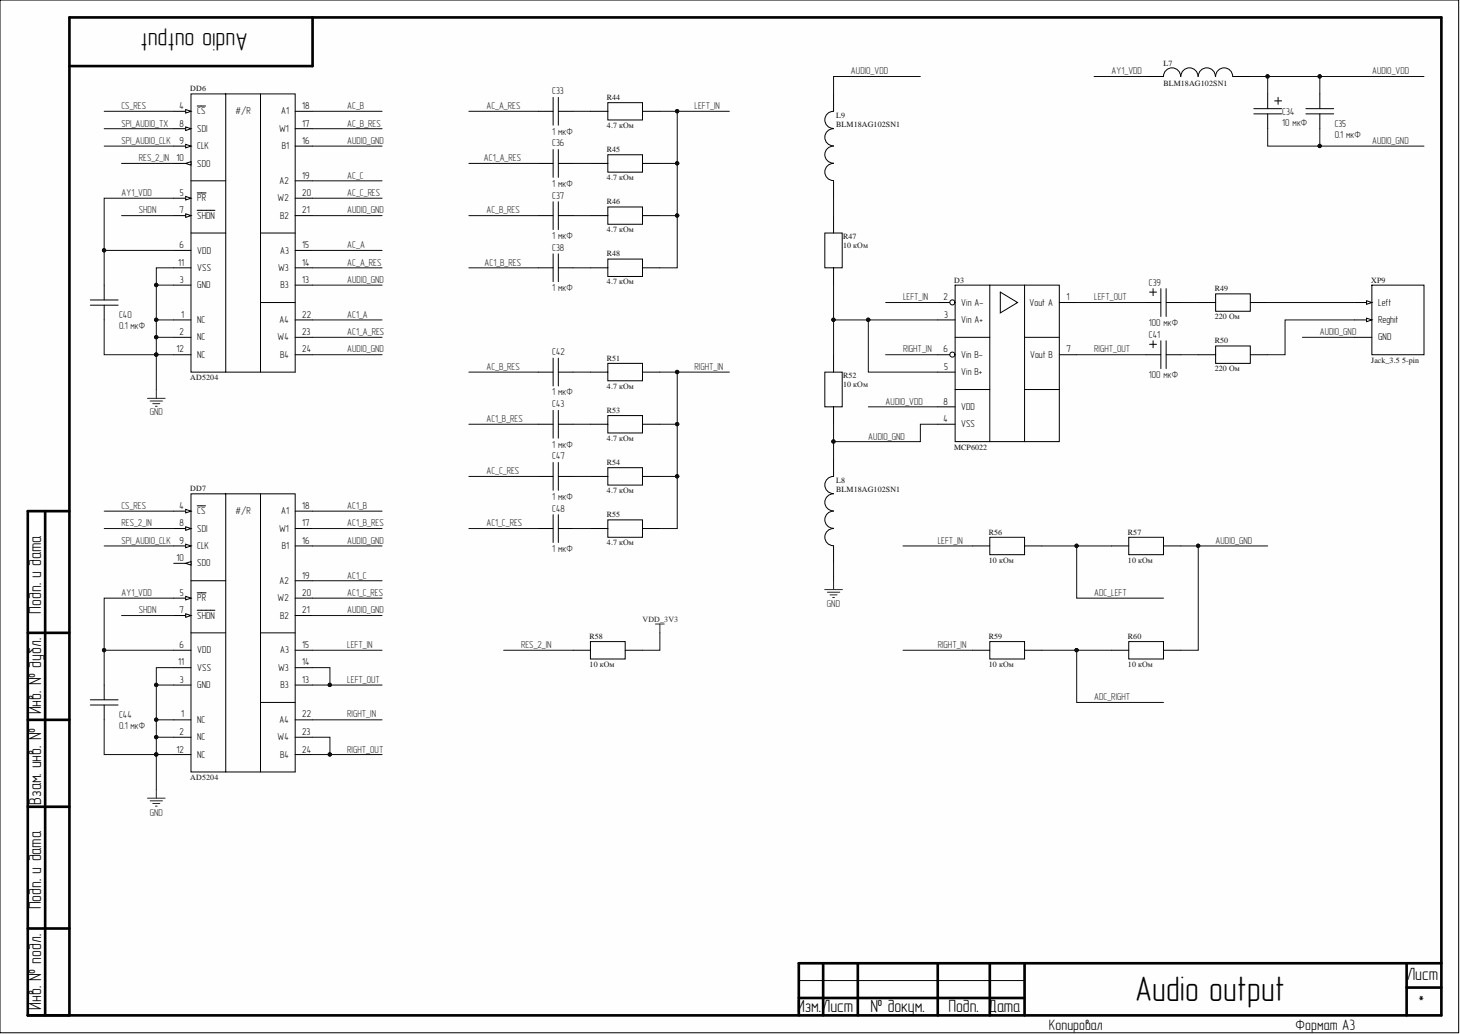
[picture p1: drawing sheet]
<svg xmlns="http://www.w3.org/2000/svg" width="420mm" height="297mm" viewBox="0 0 420 297" stroke-linecap="round" stroke-linejoin="round" font-family="sans-serif">
<path d="M0 0h419.3v296.6h-419.3z" fill="#fefefe"/>
<g fill="none" stroke="#000" stroke-width=".76">
<path d="M89.9 5v14h-69.9M13 146.8v144.9M20 146.8h-12v144.9h406.5v-286.7h-394.5v286.7M8 181.8h12M8 206.8h12M8 231.8h12M8 266.7h12M236.7 276.7v15M246.7 276.7v15M269.6 276.7v15M284.6 276.7v15M294.6 276.7v15"/>
<path d="M404.5 276.7v15M414.5 276.7h-184.8v15M229.7 286.7h64.9M404.5 283.7h10"/>
</g>
<path d="M0 0h419.4v296.7h-419.4zM26 87.7h8M26 86.2h8M30 81.9v4.3M30 87.7v4.2M269.6 86.9h5M304.6 86.9h5M30 196.8v4.2M26 202.5h8M26 201h8M30 202.5v4.3M229.7 281.7h64.9" fill="none" stroke="#000" stroke-width=".29"/>
<path d="M42.4 114.4h5.1M43.2 115.2h3.5M43.9 116h2.1M44.7 116.7h.5M44.9 111.9v2.5M42.4 229.3h5.1M43.2 230.1h3.5M43.9 230.8h2.1M44.7 231.6h.5M44.9 226.8v2.5" fill="none" stroke="#262626" stroke-width=".29"/>
<circle cx="273.8" cy="86.9" r=".72" fill="#fefefe" stroke="#000" stroke-width=".29"/>
<path d="M269.6 91.9h5M269.6 101.9h5" fill="none" stroke="#000" stroke-width=".29"/>
<circle cx="273.8" cy="101.9" r=".72" fill="#fefefe" stroke="#000" stroke-width=".29"/>
<g fill="none" stroke="#000" stroke-width=".29">
<path d="M339.5 22a2.46 2.46 0 0 0-2.5-2.5 2.46 2.46 0 0 0-2.5 2.5h-4.9M344.5 22a2.46 2.46 0 0 0-2.5-2.5 2.46 2.46 0 0 0-2.5 2.5M349.5 22a2.46 2.46 0 0 0-2.5-2.5 2.46 2.46 0 0 0-2.5 2.5M354.4 22a2.45 2.45 0 0 0-2.4-2.5 2.45 2.45 0 0 0-2.5 2.5M354.5 22h5M360.5 32.7h8M360.5 31.2h8M364.5 27v4.2M364.5 32.7v4.3M366.5 29h2M367.5 28v2M375.5 32.7h8"/>
<path d="M375.5 31.2h8M379.5 27v4.2M379.5 32.7v4.3M274.6 81.9h10v45h-10zM274.6 96.9h10M284.6 81.9h10v45h-10M287.6 83.9l5 3-5 3zM294.6 81.9h10v45h-10M294.6 96.9h10M389.5 86.9h5M269.6 106.9h5M269.6 116.9h5"/>
<path d="M274.6 111.9h10M294.6 111.9h10M304.6 101.9h5M239.7 131.9v5a2.46 2.46 0 0 0-2.5 2.4 2.46 2.46 0 0 0 2.5 2.5M269.6 121.9h5M239.7 151.8a2.46 2.46 0 0 0-2.5 2.5 2.46 2.46 0 0 0 2.5 2.5M239.7 146.8a2.46 2.46 0 0 0-2.5 2.5 2.46 2.46 0 0 0 2.5 2.5M239.7 141.9a2.45 2.45 0 0 0-2.5 2.4 2.45 2.45 0 0 0 2.5 2.5M239.7 156.8v5"/>
</g>
<path d="M237.1 169.4h5.1M237.9 170.1h3.6M238.7 170.9h2M239.4 171.7h.5M239.7 166.8v2.6" fill="none" stroke="#262626" stroke-width=".29"/>
<path d="M392.9 86.4l1.6 .5-1.6 .5z" fill="#fefefe"/>
<path d="M389.5 91.9h5M392.9 86.4l1.6 .5-1.6 .5z" fill="none" stroke="#000" stroke-width=".29"/>
<path d="M392.9 91.4l1.6 .5-1.6 .5z" fill="#fefefe"/>
<path d="M389.5 96.9h5M392.9 91.4l1.6 .5-1.6 .5zM394.5 81.9h15v20h-15zM49.9 146.8h5M54.9 141.9h10v79.9h-10zM64.9 141.9h10v79.9M74.9 141.9h10v34.9M84.9 156.8h5M84.9 151.8h5M84.9 146.8h5M64.9 221.8h20" fill="none" stroke="#000" stroke-width=".29"/>
<path d="M53.4 146.3l1.5 .5-1.5 .5z" fill="#fefefe"/>
<path d="M49.9 151.8h5M53.4 146.3l1.5 .5-1.5 .5zM56.7 145.3h2.4" fill="none" stroke="#000" stroke-width=".29"/>
<path d="M53.4 151.3l1.5 .5-1.5 .5z" fill="#fefefe"/>
<path d="M49.9 156.8h5M53.4 151.3l1.5 .5-1.5 .5z" fill="none" stroke="#000" stroke-width=".29"/>
<path d="M53.4 156.3l1.5 .5-1.5 .5z" fill="#fefefe"/>
<path d="M53.4 156.3l1.5 .5-1.5 .5zM49.9 171.8h5" fill="none" stroke="#000" stroke-width=".29"/>
<path d="M53.4 171.3l1.5 .5-1.5 .5z" fill="#fefefe"/>
<path d="M49.9 176.8h5M53.4 171.3l1.5 .5-1.5 .5zM56.7 170.3h2.6" fill="none" stroke="#000" stroke-width=".29"/>
<path d="M53.4 176.3l1.5 .5-1.5 .5z" fill="#fefefe"/>
<path d="M49.9 161.8h5M53.4 176.3l1.5 .5-1.5 .5zM56.7 175.3h5.1" fill="none" stroke="#000" stroke-width=".29"/>
<path d="M53.4 161.8l1.5-.5v1z" fill="#fefefe"/>
<g fill="none" stroke="#000" stroke-width=".29">
<path d="M49.9 32h5M54.9 27h10v79.9h-10zM64.9 27h10v79.9M74.9 27h10v34.9M84.9 37h5M84.9 32h5M84.9 42h5M64.9 106.9h20M53.4 161.8l1.5-.5v1zM54.9 166.8h10M84.9 171.8h5M84.9 166.8h5"/>
<path d="M89.9 176.8h-5v45M49.9 191.8h5M49.9 196.8h5M49.9 186.8h5M54.9 181.8h10M74.9 181.8h10M84.9 191.8h5M84.9 196.8h5M84.9 186.8h5M49.9 206.8h5M49.9 211.8h5M49.9 216.8h5"/>
<path d="M74.9 201.8h10M84.9 206.8h5M84.9 211.8h5M84.9 216.8h5"/>
</g>
<path d="M53.4 31.5l1.5 .5-1.5 .5z" fill="#fefefe"/>
<path d="M49.9 37h5M53.4 31.5l1.5 .5-1.5 .5zM56.7 30.5h2.4" fill="none" stroke="#000" stroke-width=".29"/>
<path d="M53.4 36.5l1.5 .5-1.5 .5z" fill="#fefefe"/>
<path d="M53.4 36.5l1.5 .5-1.5 .5zM49.9 42h5" fill="none" stroke="#000" stroke-width=".29"/>
<path d="M53.4 41.5l1.5 .5-1.5 .5z" fill="#fefefe"/>
<path d="M49.9 56.9h5M53.4 41.5l1.5 .5-1.5 .5z" fill="none" stroke="#000" stroke-width=".29"/>
<path d="M53.4 56.4l1.5 .5-1.5 .6z" fill="#fefefe"/>
<path d="M53.4 56.4l1.5 .5-1.5 .6zM56.7 55.4h2.6M49.9 61.9h5" fill="none" stroke="#000" stroke-width=".29"/>
<path d="M53.4 61.4l1.5 .5-1.5 .5z" fill="#fefefe"/>
<path d="M49.9 46.9h5M53.4 61.4l1.5 .5-1.5 .5zM56.7 60.4h5.1" fill="none" stroke="#000" stroke-width=".29"/>
<path d="M53.4 46.9l1.5-.5v1.1z" fill="#fefefe"/>
<g fill="none" stroke="#000" stroke-width=".29">
<path d="M154.8 32h4.2M159 28v8M160.5 32h4.3M160.5 28v8M169.8 32h5M174.8 29.5h9.9v5h-9.9zM184.7 32h5M239.7 37a2.46 2.46 0 0 0-2.5 2.4 2.46 2.46 0 0 0 2.5 2.5M239.7 27v5a2.46 2.46 0 0 0-2.5 2.4 2.46 2.46 0 0 0 2.5 2.5M53.4 46.9l1.5-.5v1.1zM54.9 51.9h10M84.9 56.9h5"/>
<path d="M84.9 51.9h5M154.8 46.9h4.2M159 43v8M159 58v8M160.5 46.9h4.3M160.5 43v8M160.5 58v8M169.8 46.9h5M174.8 44.5h9.9v5h-9.9zM174.8 59.5h9.9v4.9h-9.9zM184.7 46.9h5M239.7 46.9a2.46 2.46 0 0 0-2.5 2.5 2.46 2.46 0 0 0 2.5 2.5"/>
<path d="M239.7 42a2.45 2.45 0 0 0-2.5 2.4 2.45 2.45 0 0 0 2.5 2.5M239.7 51.9v5M49.9 76.9h5M49.9 71.9h5M54.9 66.9h10M74.9 66.9h10M84.9 76.9h5M84.9 71.9h5M89.9 61.9h-5v45M154.8 76.9h4.2M154.8 61.9h4.2M159 72.9v8"/>
<path d="M160.5 76.9h4.3M160.5 61.9h4.3M160.5 72.9v8M169.8 76.9h5M169.8 61.9h5M174.8 74.4h9.9v5h-9.9zM184.7 76.9h5M184.7 61.9h5M237.2 66.9h5v10h-5zM239.7 61.9v5M239.7 76.9v5M49.9 81.9h5"/>
<path d="M49.9 91.9h5M49.9 96.9h5M74.9 86.9h10M84.9 81.9h5M84.9 91.9h5M84.9 96.9h5M329.6 86.9h4.2M330.5 83.9h2M330.5 98.9h2M331.6 82.9v2M331.6 97.9v2M333.8 82.9v8"/>
<path d="M333.8 97.9v8M335.3 86.9h4.2M335.3 82.9v8M335.3 97.9v8M344.5 86.9h5M349.5 84.4h10v5h-10zM349.5 99.4h10v5h-10zM359.5 86.9h5M49.9 101.9h5M84.9 101.9h5M154.8 106.9h4.2M159 102.9v8"/>
<path d="M159 117.9v8M160.5 106.9h4.3M160.5 102.9v8M160.5 117.9v8M169.8 106.9h5M174.8 104.4h9.9v5h-9.9zM174.8 119.4h9.9v5h-9.9zM184.7 106.9h5M237.2 106.9h5v10h-5zM239.7 101.9v5M239.7 116.9v5M329.6 101.9h4.2"/>
<path d="M335.3 101.9h4.2M344.5 101.9h5M359.5 101.9h5M154.8 121.9h4.2M154.8 136.9h4.2M159 132.9v7.9M160.5 121.9h4.3M160.5 136.9h4.3M160.5 132.9v7.9M169.8 121.9h5M169.8 136.9h5M174.8 134.4h9.9v5h-9.9z"/>
<path d="M184.7 121.9h5M184.7 136.9h5M154.8 151.8h4.2M159 147.9v7.9M160.5 151.8h4.3M160.5 147.9v7.9M169.8 151.8h5M174.8 149.3h9.9v5h-9.9zM184.7 151.8h5M279.6 156.8h5M284.6 154.3h10v5h-10zM294.6 156.8h5"/>
<path d="M319.6 156.8h5M324.6 154.3h9.9v5h-9.9zM334.5 156.8h5M164.8 186.8h5M169.8 184.3h10v5h-10zM179.8 186.8h4.9M279.6 186.8h5M284.6 184.3h10v5h-10zM294.6 186.8h5M319.6 186.8h5M324.6 184.3h9.9v5h-9.9zM334.5 186.8h5"/>
</g>
<path d="M188.5 179.3h2.5M189.7 179.3v2.5" fill="none" stroke="#262626" stroke-width=".29"/>
<g fill="none" stroke="#0e0e0e" stroke-width=".29">
<path d="M30 32h19.9M30 37h19.9M89.9 32h20M89.9 37h20M134.8 32h20M164.8 32h5M189.7 32h5v44.9h-5M194.7 32h15M264.6 22h-24.9v5M314.6 22h15M359.5 22h5v5M364.5 22h15v5"/>
<path d="M364.5 37v5h15v-5M379.5 22h30M30 42h19.9M35 46.9h14.9M49.9 56.9h-19.9v15M89.9 42h20M89.9 51.9h20M89.9 56.9h20M134.8 46.9h20M164.8 46.9h5M189.7 46.9h5M239.7 56.9v5"/>
<path d="M379.5 42h30M35 61.9h14.9M49.9 76.9h-5v5M49.9 71.9h-19.9v10M89.9 61.9h20M89.9 71.9h20M89.9 76.9h20M134.8 61.9h20M134.8 76.9h20M164.8 61.9h5M164.8 76.9h5M189.7 61.9h5"/>
<path d="M30 91.9v10h14.9v-5h5M49.9 91.9h-5v5M49.9 81.9h-5v10M89.9 91.9h20M89.9 96.9h20M89.9 81.9h20M239.7 81.9v10h10M239.7 91.9v10M254.6 86.9h15M269.6 91.9h-19.9v15h19.9M309.6 86.9h20M339.5 86.9h5"/>
<path d="M364.5 86.9h25M374.5 96.9h15M389.5 91.9h-20v10h-5M49.9 101.9h-5v10M89.9 101.9h20M134.8 106.9h20M164.8 106.9h5M189.7 106.9h5v44.9h-5M194.7 106.9h15M249.7 116.9h19.9M254.6 101.9h15M309.6 101.9h20"/>
<path d="M339.5 101.9h5M134.8 136.9h20M134.8 121.9h20M164.8 136.9h5M164.8 121.9h5M189.7 136.9h5M189.7 121.9h5M239.7 121.9v5h24.9v-5h5M239.7 126.9v5M30 156.8h19.9M30 151.8h19.9M30 146.8h19.9"/>
<path d="M89.9 156.8h20M89.9 151.8h20M89.9 146.8h20M134.8 151.8h20M164.8 151.8h5M259.6 156.8h20M299.6 156.8h20M309.6 156.8v15h24.9M339.5 156.8h25M344.5 156.8v30h-5M35 176.8h14.9M49.9 171.8h-19.9v15"/>
<path d="M89.9 176.8h20M89.9 166.8h20M89.9 171.8h20M239.7 161.8v5M49.9 196.8h-5v10M49.9 191.8h-5v5M49.9 186.8h-19.9v10M89.9 191.8h5v5h-5M89.9 186.8h20M94.9 196.8h15M144.8 186.8h20M189.7 181.8v5h-5"/>
<path d="M259.6 186.8h20M299.6 186.8h20M309.6 186.8v15h24.9M30 206.8v10h14.9v-5h5M49.9 216.8h-5v10M49.9 206.8h-5v5M89.9 211.8h5v5h-5M89.9 206.8h20M94.9 216.8h15"/>
</g>
<g fill="#0e0e0e" stroke="#0e0e0e" stroke-width=".29">
<circle cx="194.7" cy="46.9" r=".47"/>
<circle cx="194.7" cy="61.9" r=".47"/>
<circle cx="194.7" cy="31.9" r=".47"/>
<circle cx="194.7" cy="136.8" r=".47"/>
<circle cx="194.7" cy="106.9" r=".47"/>
<circle cx="194.7" cy="121.8" r=".47"/>
<circle cx="44.9" cy="101.9" r=".47"/>
<circle cx="44.9" cy="96.9" r=".47"/>
<circle cx="44.9" cy="91.9" r=".47"/>
<circle cx="44.9" cy="81.9" r=".47"/>
<circle cx="29.9" cy="71.9" r=".47"/>
<circle cx="44.9" cy="216.7" r=".47"/>
<circle cx="44.9" cy="211.8" r=".47"/>
<circle cx="44.9" cy="206.8" r=".47"/>
<circle cx="44.9" cy="196.8" r=".47"/>
<circle cx="29.9" cy="186.8" r=".47"/>
<circle cx="94.8" cy="196.8" r=".47"/>
<circle cx="94.8" cy="216.7" r=".47"/>
<circle cx="249.6" cy="91.9" r=".47"/>
<circle cx="239.6" cy="91.9" r=".47"/>
<circle cx="239.6" cy="126.8" r=".47"/>
<circle cx="364.5" cy="21.9" r=".47"/>
<circle cx="379.5" cy="21.9" r=".47"/>
<circle cx="379.5" cy="41.9" r=".47"/>
<circle cx="344.5" cy="156.8" r=".47"/>
<circle cx="309.6" cy="156.8" r=".47"/>
<circle cx="309.6" cy="186.8" r=".47"/>
</g>
<text font-size="10.1" x="326.4" y="287.5">Audio output</text>
<text font-size="7.3" x="71.3" y="9.6" transform="rotate(-180 71.3 9.6)">Audio output</text>
<g font-size="5.1">
<text x="11.8" y="176.3" transform="rotate(-90 11.8 176.3)">Подп. и дата</text>
<text x="11.8" y="205.2" transform="rotate(-90 11.8 205.2)">Инв. № дубл.</text>
<text x="11.8" y="231.1" transform="rotate(-90 11.8 231.1)">Взам. инв. №</text>
<text x="11.8" y="261.3" transform="rotate(-90 11.8 261.3)">Подп. и дата</text>
<text x="404.5" y="281.6">Лист</text>
<text x="11.8" y="290.1" transform="rotate(-90 11.8 290.1)">Инв. № подл.</text>
<text x="229.2" y="290.6">Изм.Лист</text>
<text x="250.3" y="290.6">№ докум.</text>
<text x="272.8" y="290.6">Подп. Дата</text>
<text x="407.6" y="289.6">*</text>
</g>
<g font-size="4.3">
<text x="301.6" y="295.8">Копировал</text>
<text x="372.5" y="295.8">Формат А3</text>
</g>
<g font-size="2.9" fill="#262626">
<text x="244.7" y="21.3">AUDIO_VDD</text>
<text x="319.6" y="21.3">AY1_VDD</text>
<text x="394.5" y="21.3">AUDIO_VDD</text>
<text x="34.9" y="31.3">CS_RES</text>
<text x="99.9" y="31.3">AC_B</text>
<text x="139.8" y="31.3">AC_A_RES</text>
<text x="199.7" y="31.3">LEFT_IN</text>
<text x="34.9" y="36.4">SPI_AUDIO_TX</text>
<text x="34.9" y="41.4">SPI_AUDIO_CLK</text>
<text x="99.9" y="36.4">AC_B_RES</text>
<text x="99.9" y="41.4">AUDIO_GND</text>
<text x="394.5" y="41.4">AUDIO_GND</text>
<text x="39.9" y="46.4">RES_2_IN</text>
<text x="139.2" y="46.4">AC1_A_RES</text>
<text x="99.9" y="51.3">AC_C</text>
<text x="34.9" y="56.3">AY1_VDD</text>
<text x="99.9" y="56.3">AC_C_RES</text>
<text x="39.9" y="61.3">SHDN</text>
<text x="99.9" y="61.3">AUDIO_GND</text>
<text x="139.8" y="61.3">AC_B_RES</text>
<text x="99.9" y="71.3">AC_A</text>
<text x="99.9" y="76.3">AC_A_RES</text>
<text x="139.3" y="76.3">AC1_B_RES</text>
<text x="99.9" y="81.3">AUDIO_GND</text>
<text x="259.7" y="86.3">LEFT_IN</text>
<text x="314.6" y="86.3">LEFT_OUT</text>
<text x="99.9" y="91.3">AC1_A</text>
<text x="99.9" y="96.3">AC1_A_RES</text>
<text x="99.9" y="101.2">AUDIO_GND</text>
<text x="259.7" y="101.2">RIGHT_IN</text>
<text x="314.6" y="101.2">RIGHT_OUT</text>
<text x="379.5" y="96.3">AUDIO_GND</text>
<text x="139.8" y="106.2">AC_B_RES</text>
<text x="199.7" y="106.2">RIGHT_IN</text>
<text x="43" y="119.3">GND</text>
<text x="254.7" y="116.2">AUDIO_VDD</text>
<text x="139.8" y="121.3">AC1_B_RES</text>
<text x="249.7" y="126.3">AUDIO_GND</text>
<text x="139.8" y="136.3">AC_C_RES</text>
<text x="34.9" y="146.2">CS_RES</text>
<text x="99.9" y="146.2">AC1_B</text>
<text x="34.9" y="151.2">RES_2_IN</text>
<text x="99.9" y="151.2">AC1_B_RES</text>
<text x="139.8" y="151.2">AC1_C_RES</text>
<text x="34.9" y="156.2">SPI_AUDIO_CLK</text>
<text x="99.9" y="156.2">AUDIO_GND</text>
<text x="269.6" y="156.2">LEFT_IN</text>
<text x="349.5" y="156.2">AUDIO_GND</text>
<text x="99.9" y="166.2">AC1_C</text>
<text x="34.9" y="171.2">AY1_VDD</text>
<text x="99.9" y="171.2">AC1_C_RES</text>
<text x="314.6" y="171.2">ADC_LEFT</text>
<text x="39.9" y="176.2">SHDN</text>
<text x="99.9" y="176.2">AUDIO_GND</text>
<text x="237.8" y="174.3">GND</text>
<text x="99.9" y="186.2">LEFT_IN</text>
<text x="149.8" y="186.2">RES_2_IN</text>
<text x="269.6" y="186.2">RIGHT_IN</text>
<text x="99.9" y="196.1">LEFT_OUT</text>
<text x="314.6" y="201.1">ADC_RIGHT</text>
<text x="99.9" y="206.1">RIGHT_IN</text>
<text x="99.9" y="216.2">RIGHT_OUT</text>
<text x="43" y="234.3">GND</text>
</g>
<g font-size="2.9" fill="#0e0e0e">
<text x="158.8" y="27.1">C33</text>
<text x="67.7" y="32.8">#/R</text>
<text x="368.7" y="33.2">C34</text>
<text x="158.8" y="38.7">1 мкФ</text>
<text x="368.7" y="36.2">10 мкФ</text>
<text x="383.8" y="39.5">0.1 мкФ</text>
<text x="383.8" y="36.5">C35</text>
<text x="158.8" y="42">C36</text>
<text x="158.8" y="53.6">1 мкФ</text>
<text x="158.8" y="57.1">C37</text>
<text x="158.8" y="68.6">1 мкФ</text>
<text x="158.8" y="72.1">C38</text>
<text x="158.8" y="83.6">1 мкФ</text>
<text x="330.3" y="82">C39</text>
<text x="34.2" y="94.4">0.1 мкФ</text>
<text x="34.2" y="91.3">C40</text>
<text x="330.3" y="93.5">100 мкФ</text>
<text x="330.3" y="97">C41</text>
<text x="158.8" y="102">C42</text>
<text x="158.8" y="113.6">1 мкФ</text>
<text x="330.3" y="108.6">100 мкФ</text>
<text x="158.8" y="117">C43</text>
<text x="158.8" y="128.6">1 мкФ</text>
<text x="158.8" y="131.9">C47</text>
<text x="158.8" y="143.5">1 мкФ</text>
<text x="67.7" y="147.8">#/R</text>
<text x="158.8" y="147">C48</text>
<text x="158.8" y="158.5">1 мкФ</text>
<text x="34.2" y="209.3">0.1 мкФ</text>
<text x="34.2" y="206.3">C44</text>
</g>
<g font-size="2.9">
<text x="51.7" y="31.3">4</text>
<text x="56.7" y="32.8">CS</text>
<text x="80.8" y="32.8">A1</text>
<text x="86.9" y="31.3">18</text>
<text x="51.7" y="36.4">8</text>
<text x="51.7" y="41.4">9</text>
<text x="56.7" y="37.9">SDI</text>
<text x="80.2" y="37.9">W1</text>
<text x="86.9" y="41.4">16</text>
<text x="86.9" y="36.4">17</text>
<text x="50.7" y="46.4">10</text>
<text x="56.7" y="42.9">CLK</text>
<text x="56.7" y="47.9">SDO</text>
<text x="81" y="42.9">B1</text>
<text x="80.4" y="52.9">A2</text>
<text x="86.9" y="51.3">19</text>
<text x="51.7" y="56.3">5</text>
<text x="56.7" y="57.9">PR</text>
<text x="79.8" y="57.9">W2</text>
<text x="86.9" y="56.3">20</text>
<text x="51.7" y="61.3">7</text>
<text x="56.7" y="62.8">SHDN</text>
<text x="80.6" y="62.8">B2</text>
<text x="86.9" y="61.3">21</text>
<text x="51.7" y="71.3">6</text>
<text x="86.9" y="71.3">15</text>
<text x="51.2" y="76.3">11</text>
<text x="56.7" y="77.8">VSS</text>
<text x="56.7" y="72.8">VDD</text>
<text x="80" y="77.8">W3</text>
<text x="80.6" y="72.8">A3</text>
<text x="86.9" y="76.3">14</text>
<text x="51.7" y="81.3">3</text>
<text x="56.7" y="82.8">GND</text>
<text x="80.7" y="82.8">B3</text>
<text x="86.9" y="81.3">13</text>
<text x="271.3" y="86.3">2</text>
<text x="276.4" y="87.8">Vin A-</text>
<text x="296" y="87.8">Vout A</text>
<text x="306.7" y="86.3">1</text>
<text x="396.3" y="87.8">Left</text>
<text x="52.1" y="91.3">1</text>
<text x="56.7" y="92.8">NC</text>
<text x="80.4" y="92.8">A4</text>
<text x="86.9" y="91.3">22</text>
<text x="271.5" y="91.3">3</text>
<text x="276.4" y="92.8">Vin A+</text>
<text x="396.3" y="92.8">Reghit</text>
<text x="50.7" y="101.2">12</text>
<text x="51.7" y="96.3">2</text>
<text x="56.7" y="97.8">NC</text>
<text x="79.8" y="97.8">W4</text>
<text x="86.9" y="96.3">23</text>
<text x="86.9" y="101.2">24</text>
<text x="271.3" y="101.2">6</text>
<text x="306.7" y="101.2">7</text>
<text x="396.3" y="97.8">GND</text>
<text x="56.7" y="102.8">NC</text>
<text x="80.6" y="102.8">B4</text>
<text x="271.5" y="106.2">5</text>
<text x="276.4" y="102.8">Vin B-</text>
<text x="276.4" y="107.8">Vin B+</text>
<text x="296.2" y="102.8">Vout B</text>
<text x="271.3" y="116.2">8</text>
<text x="276.4" y="117.7">VDD</text>
<text x="271.3" y="121.3">4</text>
<text x="276.4" y="122.8">VSS</text>
<text x="51.7" y="146.2">4</text>
<text x="56.7" y="147.8">CS</text>
<text x="80.8" y="147.8">A1</text>
<text x="86.9" y="146.2">18</text>
<text x="51.7" y="151.2">8</text>
<text x="56.7" y="152.7">SDI</text>
<text x="80.2" y="152.7">W1</text>
<text x="86.9" y="151.2">17</text>
<text x="50.7" y="161.2">10</text>
<text x="51.7" y="156.2">9</text>
<text x="56.7" y="157.7">CLK</text>
<text x="81" y="157.7">B1</text>
<text x="86.9" y="156.2">16</text>
<text x="56.7" y="162.7">SDO</text>
<text x="80.4" y="167.7">A2</text>
<text x="86.9" y="166.2">19</text>
<text x="51.7" y="171.2">5</text>
<text x="56.7" y="172.7">PR</text>
<text x="79.8" y="172.7">W2</text>
<text x="86.9" y="171.2">20</text>
<text x="51.7" y="176.2">7</text>
<text x="56.7" y="177.7">SHDN</text>
<text x="80.6" y="177.7">B2</text>
<text x="86.9" y="176.2">21</text>
<text x="51.2" y="191.1">11</text>
<text x="51.7" y="186.2">6</text>
<text x="56.7" y="187.7">VDD</text>
<text x="80.6" y="187.7">A3</text>
<text x="86.9" y="186.2">15</text>
<text x="86.9" y="191.1">14</text>
<text x="51.7" y="196.1">3</text>
<text x="56.7" y="192.7">VSS</text>
<text x="56.7" y="197.7">GND</text>
<text x="80" y="192.7">W3</text>
<text x="80.7" y="197.7">B3</text>
<text x="86.9" y="196.1">13</text>
<text x="52.1" y="206.1">1</text>
<text x="56.7" y="207.6">NC</text>
<text x="80.4" y="207.6">A4</text>
<text x="86.9" y="206.1">22</text>
<text x="51.7" y="211.2">2</text>
<text x="56.7" y="212.7">NC</text>
<text x="79.8" y="212.7">W4</text>
<text x="86.9" y="211.2">23</text>
<text x="50.7" y="216.2">12</text>
<text x="56.7" y="217.7">NC</text>
<text x="80.6" y="217.7">B4</text>
<text x="86.9" y="216.2">24</text>
</g>
<g font-size="2.3" fill="#0e0e0e">
<text x="334.6" y="19">L7</text>
<text x="54.7" y="26.2">DD6</text>
<text x="174.5" y="28.8">R44</text>
<text x="334.6" y="24.8">BLM18AG102SN1</text>
<text x="240.5" y="34">L9</text>
<text x="174.5" y="36.8">4.7 кОм</text>
<text x="240.5" y="36.5">BLM18AG102SN1</text>
<text x="174.5" y="43.7">R45</text>
<text x="174.5" y="51.8">4.7 кОм</text>
<text x="174.5" y="58.7">R46</text>
<text x="174.5" y="66.7">4.7 кОм</text>
<text x="242.4" y="68.8">R47</text>
<text x="242.4" y="71.3">10 кОм</text>
<text x="174.5" y="73.7">R48</text>
<text x="174.5" y="81.7">4.7 кОм</text>
<text x="274.4" y="81.2">D3</text>
<text x="349.3" y="83.6">R49</text>
<text x="394.3" y="81.2">XP9</text>
<text x="349.3" y="91.7">220 Ом</text>
<text x="349.3" y="98.6">R50</text>
<text x="174.5" y="103.6">R51</text>
<text x="349.3" y="106.7">220 Ом</text>
<text x="394.3" y="104.2">Jack_3.5</text>
<text x="403.1" y="104.2">5-pin</text>
<text x="54.7" y="109.2">AD5204</text>
<text x="174.5" y="111.7">4.7 кОм</text>
<text x="242.4" y="108.7">R52</text>
<text x="242.4" y="111.2">10 кОм</text>
<text x="174.5" y="118.7">R53</text>
<text x="174.5" y="126.7">4.7 кОм</text>
<text x="274.4" y="129.1">MCP6022</text>
<text x="174.5" y="133.6">R54</text>
<text x="54.7" y="141.1">DD7</text>
<text x="174.5" y="141.7">4.7 кОм</text>
<text x="240.5" y="138.9">L8</text>
<text x="240.5" y="141.4">BLM18AG102SN1</text>
<text x="174.5" y="148.6">R55</text>
<text x="284.3" y="153.6">R56</text>
<text x="324.3" y="153.6">R57</text>
<text x="174.5" y="156.6">4.7 кОм</text>
<text x="284.3" y="161.6">10 кОм</text>
<text x="324.3" y="161.6">10 кОм</text>
<text x="169.5" y="183.5">R58</text>
<text x="284.3" y="183.5">R59</text>
<text x="324.3" y="183.5">R60</text>
<text x="169.5" y="191.6">10 кОм</text>
<text x="284.3" y="191.6">10 кОм</text>
<text x="324.3" y="191.6">10 кОм</text>
<text x="54.7" y="224">AD5204</text>
</g>
<text font-size="2.3" fill="#262626" x="184.7" y="178.8">VDD_3V3</text>
</svg>
